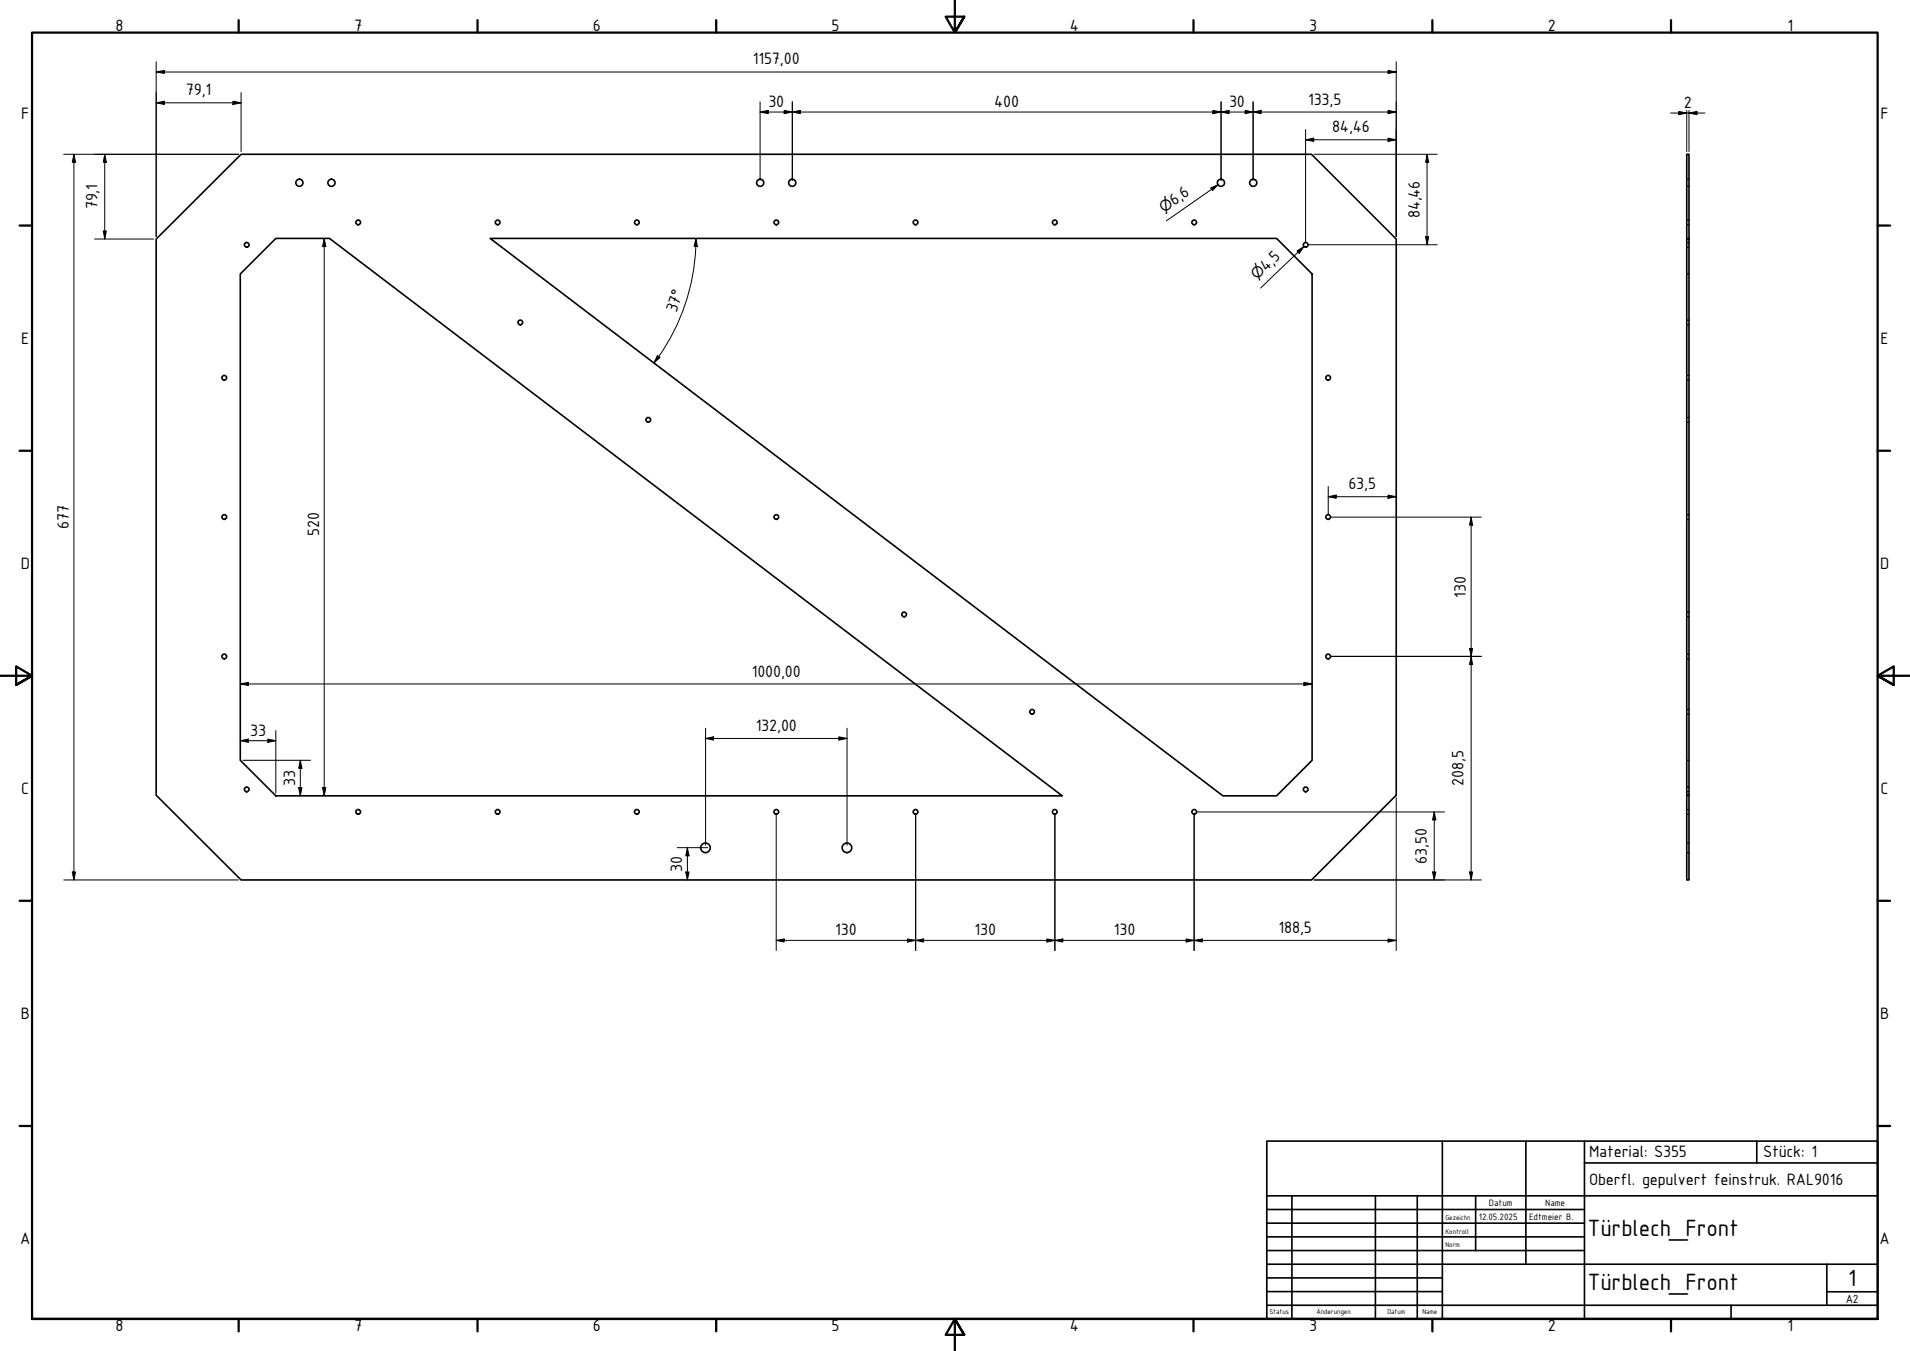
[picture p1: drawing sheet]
<svg xmlns="http://www.w3.org/2000/svg" width="594mm" height="420mm" viewBox="0 0 594 420" stroke-linecap="round" stroke-linejoin="round" font-family="sans-serif">
<!-- layer: Sichtbar (ISO) -->
<g fill="none" stroke="#000" stroke-width=".51">
<path d="M524.6 48h.7v26.3h-.7zM48.6 74.3l26.4-26.3h332.9l26.4 26.3v173l-26.4 26.4h-332.9l-26.4-26.4zM85.8 74.1h16.7l227.9 173.4h-244.6l-11.1-11v-151.3zM152.5 74.1h244.6l11 11.1v151.3l-11 11h-16.7zM524.6 74.3v173h.7v-173M524.6 247.3v26.4h.7v-26.4"/>
<circle cx="93.1" cy="56.8" r="1.11"/>
<circle cx="103.1" cy="56.8" r="1.11"/>
<circle cx="236.4" cy="56.8" r="1.11"/>
<circle cx="246.4" cy="56.8" r="1.11"/>
<circle cx="379.8" cy="56.8" r="1.11"/>
<circle cx="389.8" cy="56.8" r="1.11"/>
<circle cx="76.7" cy="76.1" r=".73"/>
<circle cx="111.4" cy="69.2" r=".73"/>
<circle cx="154.8" cy="69.2" r=".73"/>
<circle cx="198.1" cy="69.2" r=".73"/>
<circle cx="241.5" cy="69.2" r=".73"/>
<circle cx="284.8" cy="69.2" r=".73"/>
<circle cx="328.1" cy="69.2" r=".73"/>
<circle cx="371.4" cy="69.2" r=".73"/>
<circle cx="406.1" cy="76.1" r=".73"/>
<circle cx="69.8" cy="117.5" r=".73"/>
<circle cx="161.8" cy="100.3" r=".73"/>
<circle cx="413.1" cy="117.5" r=".73"/>
<circle cx="201.6" cy="130.6" r=".73"/>
<circle cx="69.8" cy="160.8" r=".73"/>
<circle cx="241.5" cy="160.8" r=".73"/>
<circle cx="413.1" cy="160.8" r=".73"/>
<circle cx="281.2" cy="191.1" r=".73"/>
<circle cx="69.8" cy="204.2" r=".73"/>
<circle cx="413.1" cy="204.2" r=".73"/>
<circle cx="321" cy="221.4" r=".73"/>
<circle cx="76.7" cy="245.5" r=".73"/>
<circle cx="111.4" cy="252.5" r=".73"/>
<circle cx="154.8" cy="252.5" r=".73"/>
<circle cx="198.1" cy="252.5" r=".73"/>
<circle cx="241.5" cy="252.5" r=".73"/>
<circle cx="284.8" cy="252.5" r=".73"/>
<circle cx="328.1" cy="252.5" r=".73"/>
<circle cx="371.4" cy="252.5" r=".73"/>
<circle cx="406.1" cy="245.5" r=".73"/>
<circle cx="219.4" cy="263.7" r="1.49"/>
<circle cx="263.4" cy="263.7" r="1.49"/>
</g>
<!-- layer: Verdeckt (ISO) -->
<g fill="none" stroke="#000" stroke-width=".38">
<path d="M524.6 55.7h.3M524.6 58h.3M525.1 55.7h.2M525.1 58h.2M524.6 74.1h.3M524.6 69.9h.3M524.6 68.4h.3M524.6 76.9h.3M524.6 75.4h.3M525.1 74.1h.2M525.1 69.9h.2M525.1 68.4h.2"/>
<path d="M525.1 76.9h.2M525.1 75.4h.2M524.6 85.2h.3M524.6 99.5h.3M525.1 85.2h.2M525.1 99.5h.2M524.6 118.2h.3M524.6 116.8h.3M524.6 101h.3M525.1 118.2h.2M525.1 116.8h.2M525.1 101h.2"/>
<path d="M524.6 131.3h.3M524.6 129.8h.3M525.1 131.3h.2M525.1 129.8h.2M524.6 161.6h.3M524.6 160.1h.3M525.1 161.6h.2M525.1 160.1h.2M524.6 191.8h.3M524.6 190.4h.3M525.1 191.8h.2M525.1 190.4h.2"/>
<path d="M524.6 204.9h.3M524.6 203.4h.3M525.1 204.9h.2M525.1 203.4h.2M524.6 236.5h.3M524.6 222.1h.3M524.6 220.6h.3M525.1 236.5h.2M525.1 222.1h.2M525.1 220.6h.2M524.6 247.5h.3M524.6 253.2h.3"/>
<path d="M524.6 251.8h.3M524.6 246.2h.3M524.6 244.8h.3M525.1 247.5h.2M525.1 253.2h.2M525.1 251.8h.2M525.1 246.2h.2M525.1 244.8h.2M524.6 265.2h.3M524.6 262.2h.3M525.1 265.2h.2M525.1 262.2h.2"/>
</g>
<!-- layer: Rahmen (ISO) -->
<g fill="none" stroke="#000" stroke-width=".7">
<path d="M74.2 6.3v3.8M148.5 6.3v3.8M222.8 6.3v3.8M297 .2v9.9l-2.9-4.9h5.8l-2.9 4.9 2.9-4.9M371.2 6.3v3.8M445.5 6.3v3.8M519.7 6.3v3.8M6.1 70.1h3.9M584 70.1h3.9M6.1 140.2h3.9M584 140.2h3.9M0 210.2h10l-5-3v5.8l5-2.8-5 2.8"/>
<path d="M594 210.2h-10l5-3v5.8l-5-2.8 5 2.8M6.1 280.1h3.9M584 280.1h3.9M6.1 350.2h3.9M584 350.2h3.9M10 410.2v-400.1h574v400.1h-574h574M74.2 410.2v3.9M148.5 410.2v3.9M222.8 410.2v3.9M299.9 415.1l-2.9-4.9 2.9 4.9h-5.8l2.9-4.9v10M371.2 410.2v3.9M445.5 410.2v3.9"/>
<path d="M519.7 410.2v3.9"/>
</g>
<!-- layer: Titel (ISO) -->
<g fill="none" stroke="#000" stroke-width=".51">
<path d="M394 354.9h190v55.3h-190zM448.6 354.9v55.3M474.6 354.9v38.3M492.8 354.9v55.3M546.4 354.9v6.8M394 376.2h98.8M394 371.9h190M401.8 371.9v38.3M427.8 371.9v38.3M440.8 371.9v38.3M459 371.9v17M492.8 361.7h91.2"/>
<path d="M394 380.4h98.8M394 384.7h98.8M394 388.9h98.8M394 393.2h190M394 397.4h54.6M568.2 393.2v12.7M394 405.9h190M394 401.7h54.6M538.4 405.9v4.3M568.2 401.7h15.8"/>
</g>
<g fill="none" stroke="#000" stroke-width=".31">
<path d="M48.6 19.2v54.4M434.3 19.2v54.4M48.6 22.4l2.5-.5v.9zM48.6 32l2.5-.5v1zM48.6 22.4h385.7M48.6 32h26.4M72.5 31.5l2.5 .5-2.5 .5zM75 28.8v18.4M236.4 34.8l2.6-.5v1zM236.4 34.8h197.9M236.4 31.7v24.3M243.9 34.3l2.5 .5-2.5 .5z"/>
<path d="M246.4 34.8l2.5-.5v1zM246.4 31.7v24.3M377.3 34.3l2.5 .5-2.5 .5zM379.8 34.8l2.5-.5v1zM379.8 31.7v24.3M387.3 34.3l2.5 .5-2.5 .5zM389.8 34.8l2.4-.5v1zM389.8 31.7v24.3M431.7 21.9l2.6 .5-2.6 .4zM431.7 34.3l2.6 .5-2.6 .5zM519.6 35.2h10.7M522.2 34.6l2.4 .6-2.4 .5z"/>
<path d="M524.6 34.3v12.9M525.3 35.2l2.5-.6v1.1zM525.3 34.3v12.9M19.8 48h54.4M23 48l.5 2.5h-1zM23 48v225.7M32.6 48l.5 2.5h-1zM32.6 48v26.3M376.6 58.5l2.2-1.1-1.7 1.9zM378.8 57.4l-16 11.3M406.1 43.5l2.5-.5v1zM406.1 43.5h28.2"/>
<path d="M406.1 40.3v35.1M408.7 48h38.3M431.7 43l2.6 .5-2.6 .5zM443.9 48l.5 2.5h-1zM443.9 48v28.1M29.4 74.3h18.4M32.1 71.9h1l-.5 2.4zM100.8 74.1l.5 2.6h-1zM100.8 74.1v173.4M216.5 74.1l.4 2.6-1-.1zM216.5 74.1a63.6 63.6 0 0 1-13.1 38.8M403.4 78l2.2-1.3-1.5 2.1z"/>
<path d="M405.6 76.7l-13.5 12.9M406.9 76.1h40.1M443.4 73.6h1l-.5 2.5zM204.5 110.6l.8 .6-1.9 1.7zM413.1 154.5l2.5-.5v1zM413.1 154.5h21.2M413.1 151.3v8.7M431.7 154l2.6 .5-2.6 .5zM413.9 160.8h46.9M457.6 160.8l.4 2.5h-.9zM457.6 160.8v112.9M74.7 212.7l2.6-.5v1z"/>
<path d="M74.7 212.7h333.4M405.6 212.2l2.5 .5-2.5 .5zM413.9 204.1h46.9M457.1 201.7h.9l-.4 2.4zM457.6 204.1l.4 2.6h-.9zM74.7 230.4l2.6-.6v1.1zM74.7 230.4h11.1M75.6 236.5h21M83.3 229.8l2.5 .6-2.5 .5zM85.8 227.2v19.5M93.4 236.5l.5 2.4h-1zM93.4 236.5v11"/>
<path d="M219.5 229.7l2.4-.5v1zM219.5 229.7h44M219.5 226.5v36.4M260.9 229.2l2.6 .5-2.6 .5zM263.5 226.5v36.4M92.9 245h1l-.5 2.5zM100.3 245h1l-.5 2.5zM241.4 253.3v42.3M284.8 253.3v42.3M328.1 253.3v42.3M371.4 253.3v42.3M372.2 252.5h77.1"/>
<path d="M434.3 248.1v47.5M446.1 252.5l.5 2.5h-1zM446.1 252.5v21.2M19.8 273.7h54.4M22.5 271.2h1l-.5 2.5zM210.6 263.6h9.6M213.3 271.2h1l-.5 2.5zM213.8 263.6l.5 2.6h-1zM213.8 263.6v10.1M408.7 273.7h52.1M445.6 271.2h1l-.5 2.5zM457.1 271.2h.9l-.4 2.5z"/>
<path d="M241.4 292.5l2.5-.5v1zM241.4 292.5h192.9M282.3 292l2.5 .5-2.5 .5zM284.8 292.5l2.5-.5v1zM325.6 292l2.5 .5-2.5 .5zM328.1 292.5l2.5-.5v1zM368.9 292l2.5 .5-2.5 .5zM371.4 292.5l2.6-.5v1zM431.7 292l2.6 .5-2.6 .5z"/>
</g>
<g fill="#000">
<path d="M48.6 22.4l2.5-.5v.9z" fill-rule="evenodd"/>
<path d="M48.6 32l2.5-.5v1z" fill-rule="evenodd"/>
<path d="M72.5 31.5l2.5 .5-2.5 .5z" fill-rule="evenodd"/>
<path d="M236.4 34.8l2.6-.5v1z" fill-rule="evenodd"/>
<path d="M243.9 34.3l2.5 .5-2.5 .5z" fill-rule="evenodd"/>
<path d="M246.4 34.8l2.5-.5v1z" fill-rule="evenodd"/>
<path d="M377.3 34.3l2.5 .5-2.5 .5z" fill-rule="evenodd"/>
<path d="M379.8 34.8l2.5-.5v1z" fill-rule="evenodd"/>
<path d="M387.3 34.3l2.5 .5-2.5 .5z" fill-rule="evenodd"/>
<path d="M389.8 34.8l2.4-.5v1z" fill-rule="evenodd"/>
<path d="M431.7 21.9l2.6 .5-2.6 .4z" fill-rule="evenodd"/>
<path d="M431.7 34.3l2.6 .5-2.6 .5z" fill-rule="evenodd"/>
<path d="M522.2 34.6l2.4 .6-2.4 .5z" fill-rule="evenodd"/>
<path d="M525.3 35.2l2.5-.6v1.1z" fill-rule="evenodd"/>
<path d="M23 48l.5 2.5h-1z" fill-rule="evenodd"/>
<path d="M32.6 48l.5 2.5h-1z" fill-rule="evenodd"/>
<path d="M376.6 58.5l2.2-1.1-1.7 1.9z" fill-rule="evenodd"/>
<path d="M406.1 43.5l2.5-.5v1z" fill-rule="evenodd"/>
<path d="M431.7 43l2.6 .5-2.6 .5z" fill-rule="evenodd"/>
<path d="M443.9 48l.5 2.5h-1z" fill-rule="evenodd"/>
<path d="M32.1 71.9h1l-.5 2.4z" fill-rule="evenodd"/>
<path d="M100.8 74.1l.5 2.6h-1z" fill-rule="evenodd"/>
<path d="M216.5 74.1l.4 2.6-1-.1z" fill-rule="evenodd"/>
<path d="M403.4 78l2.2-1.3-1.5 2.1z" fill-rule="evenodd"/>
<path d="M443.4 73.6h1l-.5 2.5z" fill-rule="evenodd"/>
<path d="M204.5 110.6l.8 .6-1.9 1.7z" fill-rule="evenodd"/>
<path d="M413.1 154.5l2.5-.5v1z" fill-rule="evenodd"/>
<path d="M431.7 154l2.6 .5-2.6 .5z" fill-rule="evenodd"/>
<path d="M457.6 160.8l.4 2.5h-.9z" fill-rule="evenodd"/>
<path d="M74.7 212.7l2.6-.5v1z" fill-rule="evenodd"/>
<path d="M405.6 212.2l2.5 .5-2.5 .5z" fill-rule="evenodd"/>
<path d="M457.1 201.7h.9l-.4 2.4z" fill-rule="evenodd"/>
<path d="M457.6 204.1l.4 2.6h-.9z" fill-rule="evenodd"/>
<path d="M74.7 230.4l2.6-.6v1.1z" fill-rule="evenodd"/>
<path d="M83.3 229.8l2.5 .6-2.5 .5z" fill-rule="evenodd"/>
<path d="M93.4 236.5l.5 2.4h-1z" fill-rule="evenodd"/>
<path d="M219.5 229.7l2.4-.5v1z" fill-rule="evenodd"/>
<path d="M260.9 229.2l2.6 .5-2.6 .5z" fill-rule="evenodd"/>
<path d="M92.9 245h1l-.5 2.5z" fill-rule="evenodd"/>
<path d="M100.3 245h1l-.5 2.5z" fill-rule="evenodd"/>
<path d="M446.1 252.5l.5 2.5h-1z" fill-rule="evenodd"/>
<path d="M22.5 271.2h1l-.5 2.5z" fill-rule="evenodd"/>
<path d="M213.3 271.2h1l-.5 2.5z" fill-rule="evenodd"/>
<path d="M213.8 263.6l.5 2.6h-1z" fill-rule="evenodd"/>
<path d="M445.6 271.2h1l-.5 2.5z" fill-rule="evenodd"/>
<path d="M457.1 271.2h.9l-.4 2.5z" fill-rule="evenodd"/>
<path d="M241.4 292.5l2.5-.5v1z" fill-rule="evenodd"/>
<path d="M282.3 292l2.5 .5-2.5 .5z" fill-rule="evenodd"/>
<path d="M284.8 292.5l2.5-.5v1z" fill-rule="evenodd"/>
<path d="M325.6 292l2.5 .5-2.5 .5z" fill-rule="evenodd"/>
<path d="M328.1 292.5l2.5-.5v1z" fill-rule="evenodd"/>
<path d="M368.9 292l2.5 .5-2.5 .5z" fill-rule="evenodd"/>
<path d="M371.4 292.5l2.6-.5v1z" fill-rule="evenodd"/>
<path d="M431.7 292l2.6 .5-2.6 .5z" fill-rule="evenodd"/>
</g>
<g font-size="7.9">
<text x="493.8" y="384.3">Türblech_Front</text>
<text x="493.8" y="401.3">Türblech_Front</text>
<text x="574.9" y="400">1</text>
</g>
<g font-size="5.5">
<text x="35.9" y="9.8">8</text>
<text x="110.2" y="9.8">7</text>
<text x="184.4" y="9.8">6</text>
<text x="258.6" y="9.8">5</text>
<text x="332.7" y="9.8">4</text>
<text x="407.2" y="9.8">3</text>
<text x="481.4" y="9.8">2</text>
<text x="556" y="9.8">1</text>
<text x="234.2" y="20">1157,00</text>
<text x="57.8" y="29.7">79,1</text>
<text x="239" y="33.3">30</text>
<text x="309.2" y="33.3">400</text>
<text x="382.3" y="33.3">30</text>
<text x="406.8" y="32.6">133,5</text>
<text x="523.7" y="33.6">2</text>
<text x="6.6" y="36.9">F</text>
<text x="414.3" y="41.2">84,46</text>
<text x="584.9" y="36.9">F</text>
<text x="30.3" y="65.1" transform="rotate(-90 30.3 65.1)">79,1</text>
<text x="365.3" y="63.9" transform="rotate(-35 365.3 63.9)">6,6</text>
<text x="441.6" y="67.9" transform="rotate(-90 441.6 67.9)">84,46</text>
<text x="393.8" y="84.5" transform="rotate(-44 393.8 84.5)">4,5</text>
<text x="210.4" y="97.4" transform="rotate(-71 210.4 97.4)">37°</text>
<text x="6.6" y="106.9">E</text>
<text x="584.9" y="106.9">E</text>
<text x="419.4" y="152.2">63,5</text>
<text x="21.4" y="164.5" transform="rotate(-90 21.4 164.5)">677</text>
<text x="99.3" y="166.6" transform="rotate(-90 99.3 166.6)">520</text>
<text x="6.5" y="176.9">D</text>
<text x="584.8" y="176.9">D</text>
<text x="455.9" y="185.8" transform="rotate(-90 455.9 185.8)">130</text>
<text x="233.8" y="210.4">1000,00</text>
<text x="235.1" y="227.4">132,00</text>
<text x="77.9" y="228.8">33</text>
<text x="91.8" y="244.4" transform="rotate(-90 91.8 244.4)">33</text>
<text x="455.2" y="244.4" transform="rotate(-90 455.2 244.4)">208,5</text>
<text x="6.6" y="246.9">C</text>
<text x="584.9" y="246.9">C</text>
<text x="443.8" y="268.6" transform="rotate(-90 443.8 268.6)">63,50</text>
<text x="212.2" y="271.1" transform="rotate(-90 212.2 271.1)">30</text>
<text x="259.8" y="290.9">130</text>
<text x="303.1" y="290.9">130</text>
<text x="346.5" y="290.9">130</text>
<text x="397.7" y="290.2">188,5</text>
<text x="6.5" y="316.9">B</text>
<text x="584.8" y="316.9">B</text>
<text x="494.3" y="359.8">Material: S355</text>
<text x="548.4" y="360">Stück: 1</text>
<text x="494.3" y="368.4">Oberfl. gepulvert feinstruk. RAL9016</text>
<text x="6.3" y="386.9">A</text>
<text x="584.6" y="386.9">A</text>
<text x="35.9" y="414.1">8</text>
<text x="110.2" y="414.1">7</text>
<text x="184.4" y="414.1">6</text>
<text x="258.6" y="414.1">5</text>
<text x="332.7" y="414.1">4</text>
<text x="407.2" y="414.1">3</text>
<text x="481.4" y="414.1">2</text>
<text x="556" y="414.1">1</text>
</g>
<g font-size="4.6">
<text x="362" y="66.1" transform="rotate(-35 362 66.1)">⌀</text>
<text x="391" y="87.2" transform="rotate(-44 391 87.2)">⌀</text>
</g>
<text font-size="3.9" x="574.1" y="405.1">A2</text>
<g font-size="3.1">
<text x="463.1" y="375.1">Datum</text>
<text x="480.6" y="375.1">Name</text>
<text x="460" y="379.4">12.05.2025</text>
<text x="475.6" y="379.4">Edtmeier B.</text>
</g>
<g font-size="2.3">
<text x="449.6" y="379.4">Gezeichn</text>
<text x="449.6" y="383.6">Kontroll</text>
<text x="449.6" y="387.9">Norm</text>
<text x="394.8" y="408.8">Status</text>
<text x="409.4" y="408.8">Änderungen</text>
<text x="431.5" y="408.8">Datum</text>
<text x="442.4" y="408.8">Name</text>
</g>
</svg>
